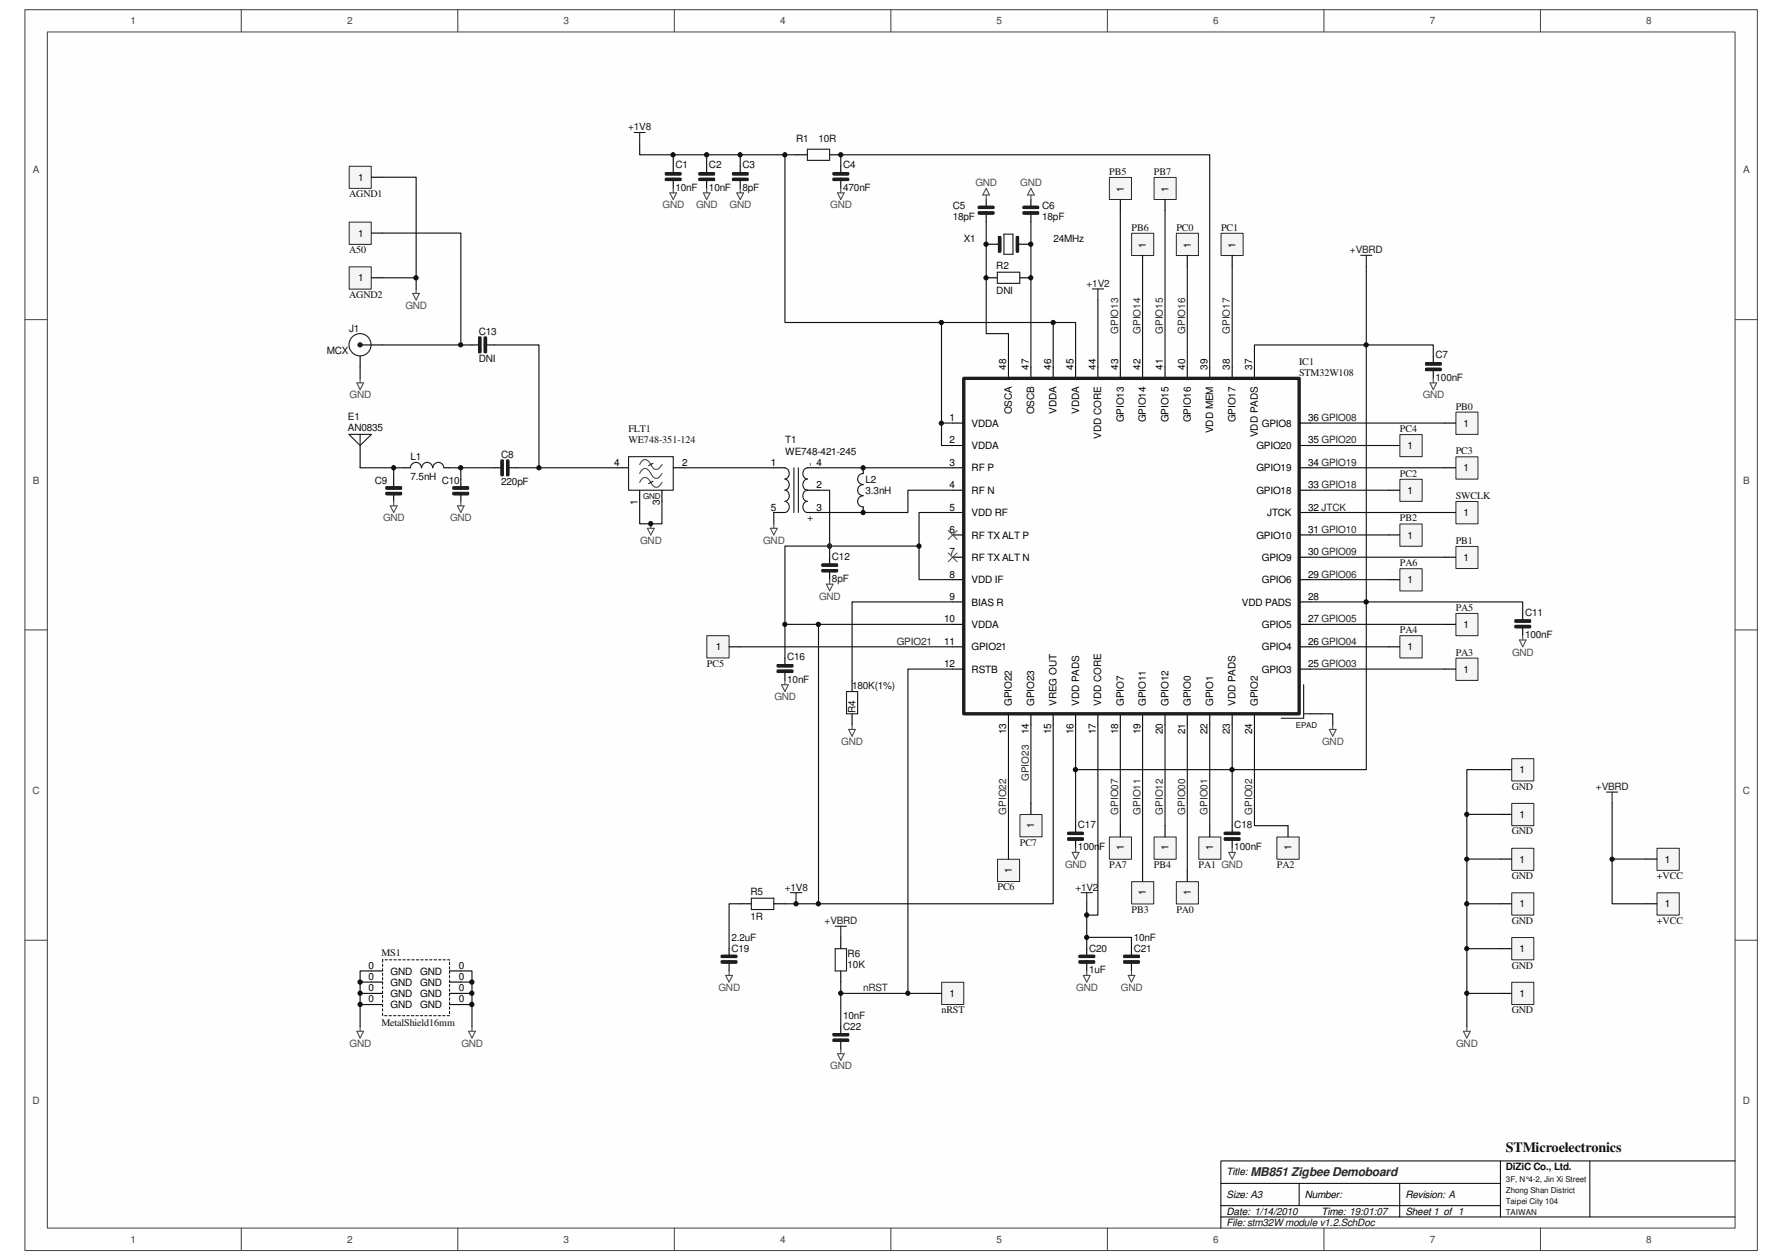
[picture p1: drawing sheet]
<svg xmlns="http://www.w3.org/2000/svg" width="420mm" height="297mm" viewBox="0 0 420 297" stroke-linecap="round" stroke-linejoin="round" font-family="sans-serif">
<path d="M5.9 2.3h408.4v292.5h-408.4z" fill="#fefefe"/>
<path d="M5.9 2.3h408.4v292.5h-408.4z" fill="none" stroke="#404040" stroke-width=".24"/>
<path d="M11.2 7.6h397.9v281.9h-397.9z" fill="#fefefe"/>
<g fill="none" stroke="#404040" stroke-width=".24">
<path d="M11.2 7.5h397.9v282h-397.9zM56.9 2.2v5.3M107.9 2.2v5.3M159 2.2v5.3M210 2.2v5.3M261.1 2.2v5.3M312.2 2.2v5.3M363.2 2.2v5.3M5.9 75.4h5.2M409.1 75.4h5.3M5.9 148.5h5.2M409.1 148.5h5.3"/>
<path d="M5.9 221.7h5.2M409.1 221.7h5.3M56.9 289.5v5.3M107.9 289.5v5.3M159 289.5v5.3M210 289.5v5.3M261.1 289.5v5.3M312.2 289.5v5.3M363.2 289.5v5.3"/>
</g>
<circle cx="195.6" cy="128.7" r=".5" fill="#0e0e0e"/>
<circle cx="195.6" cy="128.7" r=".5" fill="none" stroke="#0e0e0e" stroke-width=".24"/>
<path d="M287.9 279h65.9M306.3 279v5.2M330 279v7.9M353.8 273.7v13.2M374.9 273.7v13.2M409.1 273.7h-121.2v15.8M287.9 284.2h65.9M287.9 286.9h121.2" fill="none" stroke="#000" stroke-width=".24"/>
<g fill="none" stroke="#000" stroke-width=".26">
<path d="M158.7 39.1v1.6M166.6 39.1v1.6M174.5 39.1v1.6M187.7 36.5h2.7M195.6 36.5h2.6M198.2 39.1v1.6M158.7 42.5v1.9M166.6 42.5v1.9M174.5 42.5v1.9M198.2 42.5v1.9M232.5 47v1.6M232.5 50.5v1.8"/>
<path d="M232.5 57.6h2.7M240.4 57.6h2.7M243.1 47v1.6M243.1 50.5v1.8M224.6 99.7h2.6M237.8 86.6v2.6M243.1 86.6v2.6M248.3 86.6v2.6M253.6 86.6v2.6M258.9 86.6v2.6M264.1 86.6v2.6M269.4 86.6v2.6"/>
<path d="M274.7 86.6v2.6M279.9 86.6v2.6M285.2 86.6v2.6M290.5 86.6v2.6M295.8 86.6v2.6M306.3 99.7h2.6M337.9 83.9v1.6M337.9 87.4v1.8M203.5 110.3v1.3M203.5 119.5v1.3M224.6 105h2.6M224.6 110.3h2.6"/>
<path d="M224.6 115.6h2.6M306.3 105h2.6M306.3 110.3h2.6M306.3 115.6h2.6M224.6 120.8h2.6M224.6 126.1h2.6M224.6 131.4h2.6M224.6 136.7h2.6M306.3 120.8h2.6M306.3 126.1h2.6M306.3 131.4h2.6M306.3 136.7h2.6"/>
<path d="M185.1 155.1v1.6M185.1 158.5v1.9M224.6 141.9h2.6M224.6 147.2h2.6M224.6 152.5h2.6M224.6 157.7h2.6M306.3 141.9h2.6M306.3 147.2h2.6M306.3 152.5h2.6M306.3 157.7h2.6M359 144.6v1.5M359 148v1.8"/>
<path d="M200.9 160.4v2.6M200.9 168.3v2.6M237.8 168.3v2.6M243.1 168.3v2.6M248.3 168.3v2.6M253.6 168.3v2.6M258.9 168.3v2.6M264.1 168.3v2.6M269.4 168.3v2.6M274.7 168.3v2.6M279.9 168.3v2.6M285.2 168.3v2.6"/>
<path d="M290.5 168.3v2.6M295.8 168.3v2.6M308.9 168.3h2.7M253.6 194.6v1.6M253.6 198.1v1.8M290.5 194.6v1.6M290.5 198.1v1.8M174.5 213.1h2.7M182.4 213.1h2.7M171.9 223.6v1.6M171.9 227v1.9M198.2 221v2.6"/>
<path d="M198.2 228.9v2.6M256.2 223.6v1.6M256.2 227v1.9M266.8 223.6v1.6M266.8 227v1.9M198.2 242.1v1.6M198.2 245.5v1.9"/>
</g>
<g fill="none" stroke="#1c1c1c" stroke-width=".26">
<path d="M149.5 31.2h2.6M150.8 31.2v2.7M190.4 35.2h5.2v2.6h-5.2zM156.9 40.7h3.7v.5h-3.7zM156.9 42h3.7v.5h-3.7zM164.8 40.7h3.7v.5h-3.7zM164.8 42h3.7v.5h-3.7zM172.7 40.7h3.7v.5h-3.7zM172.7 42h3.7v.5h-3.7zM196.4 40.7h3.7v.5h-3.7zM196.4 42h3.7v.5h-3.7zM230.7 48.6h3.6v.5h-3.6z"/>
<path d="M230.7 50h3.6v.5h-3.6zM235.2 57.6h.5M235.4 55.8h.6v3.6h-.6zM235.7 56v3.2M236.7 55.2h2.1v4.7h-2.1zM239.6 55.8h.5v3.6h-.5zM239.9 56v3.2M239.9 57.6h.5M241.2 48.6h3.7v.5h-3.7zM241.2 50h3.7v.5h-3.7zM257.5 68.1h2.7M258.9 68.1v2.6"/>
<path d="M320.8 60.2h2.7M322.1 60.2v2.7M336.1 85.5h3.7v.6h-3.7zM336.1 86.8h3.7v.6h-3.7zM203.5 116.9a1.31 1.31 0 0 0-1.3 1.3 1.31 1.31 0 0 0 1.3 1.3M203.5 111.6a1.31 1.31 0 0 0-1.3 1.3 1.31 1.31 0 0 0 1.3 1.4 1.29 1.29 0 0 0-1.3 1.2 1.29 1.29 0 0 0 1.3 1.3M183.2 156.7h3.7v.5h-3.7zM183.2 158h3.7v.5h-3.7zM357.2 146.1h3.7v.6h-3.7zM357.2 147.4h3.7v.6h-3.7zM199.6 163h2.6v5.3h-2.6zM307.4 161.4v7.9h-5.3"/>
<path d="M307.4 168.3h1.5M251.7 196.2h3.7v.5h-3.7zM251.7 197.5h3.7v.6h-3.7zM288.7 196.2h3.6v.5h-3.6zM288.7 197.5h3.6v.6h-3.6zM177.2 211.8h5.2v2.6h-5.2zM186.4 210.4h2.6M187.7 210.4v2.7M196.9 218.4h2.7M198.2 218.4v2.6M254.9 210.4h2.6M256.2 210.4v2.7"/>
<path d="M170 225.2h3.7v.5h-3.7zM170 226.5h3.7v.5h-3.7zM196.9 223.6h2.7v5.3h-2.7zM254.4 225.2h3.7v.5h-3.7zM254.4 226.5h3.7v.5h-3.7zM265 225.2h3.6v.5h-3.6zM265 226.5h3.6v.5h-3.6zM196.4 243.7h3.7v.5h-3.7zM196.4 245h3.7v.5h-3.7z"/>
</g>
<g fill="none" stroke="#1c1c1c" stroke-width=".79">
<path d="M157.1 41h3.2M157.1 42.3h3.2M165 41h3.2M165 42.3h3.2M173 41h3.1M173 42.3h3.1M196.7 41h3.1M196.7 42.3h3.1M230.9 48.9h3.2M230.9 50.2h3.2M235.7 56v3.2M239.9 56v3.2"/>
<path d="M241.5 48.9h3.1M241.5 50.2h3.1M227.2 89.2h79.1v79.1h-79.1zM336.4 85.8h3.1M336.4 87.1h3.1M183.5 156.9h3.2M183.5 158.2h3.2M357.5 146.4h3.1M357.5 147.7h3.1M252 196.5h3.2M252 197.8h3.2M288.9 196.5h3.2"/>
<path d="M288.9 197.8h3.2M170.3 225.5h3.2M170.3 226.8h3.2M254.7 225.5h3.1M254.7 226.8h3.1M265.2 225.5h3.2M265.2 226.8h3.2M196.7 243.9h3.1M196.7 245.2h3.1"/>
</g>
<g fill="none" stroke="#4c4c4c" stroke-width=".26">
<path d="M157.9 45.5h1.6l-.8 1.5zM158.7 44.4v1.1M165.9 45.5h1.5l-.8 1.5zM166.6 44.4v1.1M173.7 45.5h1.6l-.8 1.5zM174.5 44.4v1.1M197.5 45.5h1.5l-.8 1.5zM198.2 44.4v1.1M232.5 44.4l.8 1.6h-1.6zM232.5 46v1M243.1 44.4l.8 1.6h-1.6zM243.1 46v1"/>
<path d="M337.2 90.3h1.5l-.8 1.6zM337.9 89.2v1.1M358.3 150.9h1.5l-.8 1.6zM359 149.8v1.1M184.3 161.4h1.6l-.8 1.6zM185.1 160.4v1M200.1 172h1.6l-.8 1.6zM200.9 170.9v1.1M313.4 172h1.6l-.8 1.6zM314.2 170.9v1.1M253.6 199.9v1.1M290.5 199.9v1.1"/>
<path d="M252.8 201h1.6l-.8 1.5zM289.7 201h1.6l-.8 1.5zM171.1 230h1.6l-.8 1.5zM171.9 228.9v1.1M255.4 230h1.6l-.8 1.5zM256.2 228.9v1.1M266 230h1.6l-.8 1.5zM266.8 228.9v1.1M197.5 248.4h1.5l-.8 1.6zM198.2 247.4v1"/>
</g>
<g fill="none" stroke="#0e0e0e" stroke-width=".26">
<path d="M150.8 33.9v2.6h34.3M158.7 36.5v2.6M166.6 36.5v2.6M174.5 36.5v2.6M187.7 36.5h-2.6v39.5h63.2M198.2 39.1v-2.6h87v50.1M232.5 52.3v26.4h5.3v7.9M243.1 52.3v34.3M222 76v23.7M258.9 70.7v15.9M322.1 62.9v18.4h15.8v2.6M224.6 99.7h-2.6v5.3h2.6"/>
<path d="M248.3 86.6v-10.6h5.3v10.6M295.8 86.6v-5.3h26.3v60.6h-13.2M193 110.3h31.6M308.9 105h18.5M308.9 115.6h18.5M216.7 128.7h-31.6v18.5h39.5M224.6 120.8h-7.9v15.9h7.9M308.9 126.1h18.5M308.9 136.7h18.5M185.1 147.2v7.9M193 147.2v65.9M224.6 141.9h-23.7v18.5"/>
<path d="M308.9 152.5h18.5M248.3 170.9v42.2h-63.2M253.6 170.9v10.5h36.9v-10.5M258.9 170.9v44.8h-2.7M264.1 170.9v23.7M274.7 170.9v23.7M285.2 170.9v23.7M311.6 168.3h2.6v2.6M253.6 181.4v13.2M174.5 213.1h-2.6v10.5M256.2 213.1v7.9h10.6v2.6M198.2 231.5v10.6"/>
<path d="M256.2 221v2.6"/>
</g>
<path d="M223.6 125.1l2.1 2.1M223.6 130.3l2.1 2.1M225.7 125.1l-2.1 2.1M225.7 130.3l-2.1 2.1" fill="none" stroke="#4c4c4c" stroke-width=".24"/>
<path d="M330.1 134.1h5.2v5.2h-5.2z" fill="#f5f5f5"/>
<path d="M330.1 134.1h5.2v5.2h-5.2z" fill="none" stroke="#262626" stroke-width=".24"/>
<path d="M327.4 136.7h2.6" fill="none" stroke="#000" stroke-width=".26"/>
<path d="M330.1 123.6h5.2v5.2h-5.2z" fill="#f5f5f5"/>
<path d="M330.1 123.5h5.2v5.3h-5.2z" fill="none" stroke="#262626" stroke-width=".24"/>
<path d="M327.4 126.1h2.6" fill="none" stroke="#000" stroke-width=".26"/>
<path d="M330.1 113h5.2v5.2h-5.2z" fill="#f5f5f5"/>
<path d="M330.1 113h5.2v5.2h-5.2z" fill="none" stroke="#262626" stroke-width=".24"/>
<path d="M327.4 115.6h2.6" fill="none" stroke="#000" stroke-width=".26"/>
<path d="M330.1 102.5h5.2v5.2h-5.2z" fill="#f5f5f5"/>
<path d="M330.1 102.4h5.2v5.3h-5.2z" fill="none" stroke="#262626" stroke-width=".24"/>
<path d="M327.4 105h2.6" fill="none" stroke="#000" stroke-width=".26"/>
<path d="M330.1 149.9h5.2v5.2h-5.2z" fill="#f5f5f5"/>
<path d="M330.1 149.9h5.2v5.2h-5.2z" fill="none" stroke="#262626" stroke-width=".24"/>
<path d="M327.4 152.5h2.6" fill="none" stroke="#000" stroke-width=".26"/>
<path d="M343.3 97.2h5.2v5.2h-5.2z" fill="#f5f5f5"/>
<path d="M343.3 97.2h5.2v5.2h-5.2z" fill="none" stroke="#262626" stroke-width=".24"/>
<path d="M340.6 99.7h2.6" fill="none" stroke="#000" stroke-width=".26"/>
<path d="M343.3 107.7h5.2v5.2h-5.2z" fill="#f5f5f5"/>
<path d="M343.3 107.7h5.2v5.2h-5.2z" fill="none" stroke="#262626" stroke-width=".24"/>
<path d="M340.6 110.3h2.6" fill="none" stroke="#000" stroke-width=".26"/>
<path d="M343.3 118.3h5.2v5.2h-5.2z" fill="#f5f5f5"/>
<path d="M343.3 118.2h5.2v5.3h-5.2z" fill="none" stroke="#262626" stroke-width=".24"/>
<path d="M340.6 120.8h2.6" fill="none" stroke="#000" stroke-width=".26"/>
<path d="M343.3 128.9h5.2v5.1h-5.2z" fill="#f5f5f5"/>
<path d="M343.3 128.8h5.2v5.2h-5.2z" fill="none" stroke="#262626" stroke-width=".24"/>
<path d="M340.6 131.4h2.6" fill="none" stroke="#000" stroke-width=".26"/>
<path d="M343.3 144.7h5.2v5.2h-5.2z" fill="#f5f5f5"/>
<path d="M343.3 144.6h5.2v5.3h-5.2z" fill="none" stroke="#262626" stroke-width=".24"/>
<path d="M340.6 147.2h2.6" fill="none" stroke="#000" stroke-width=".26"/>
<path d="M359 144.6v-2.7h-36.9v39.5h-31.6v13.2" fill="none" stroke="#0e0e0e" stroke-width=".26"/>
<path d="M343.3 155.2h5.2v5.2h-5.2z" fill="#f5f5f5"/>
<path d="M343.3 155.2h5.2v5.2h-5.2z" fill="none" stroke="#262626" stroke-width=".24"/>
<path d="M340.6 157.7h2.6" fill="none" stroke="#000" stroke-width=".26"/>
<path d="M308.9 99.7h31.7M308.9 110.3h31.7M308.9 120.8h31.7M308.9 131.4h31.7M308.9 147.2h31.7M308.9 157.7h31.7" fill="none" stroke="#0e0e0e" stroke-width=".26"/>
<path d="M266.9 55h5.1v5.2h-5.1z" fill="#f5f5f5"/>
<path d="M266.8 55h5.2v5.2h-5.2z" fill="none" stroke="#262626" stroke-width=".24"/>
<path d="M269.4 60.2v2.7" fill="none" stroke="#000" stroke-width=".26"/>
<path d="M277.4 55h5.2v5.2h-5.2z" fill="#f5f5f5"/>
<path d="M277.4 55h5.2v5.2h-5.2z" fill="none" stroke="#262626" stroke-width=".24"/>
<path d="M279.9 60.2v2.7" fill="none" stroke="#000" stroke-width=".26"/>
<path d="M287.9 55h5.2v5.2h-5.2z" fill="#f5f5f5"/>
<path d="M287.9 55h5.2v5.2h-5.2z" fill="none" stroke="#262626" stroke-width=".24"/>
<path d="M290.5 60.2v2.7" fill="none" stroke="#000" stroke-width=".26"/>
<path d="M272.1 41.9h5.2v5.1h-5.2z" fill="#f5f5f5"/>
<path d="M272.1 41.8h5.2v5.2h-5.2z" fill="none" stroke="#262626" stroke-width=".24"/>
<path d="M274.7 47v2.7" fill="none" stroke="#000" stroke-width=".26"/>
<path d="M274.7 49.7v36.9M269.4 62.9v23.7M279.9 62.9v23.7M290.5 62.9v23.7" fill="none" stroke="#0e0e0e" stroke-width=".26"/>
<path d="M261.6 197.4h5.2v5.2h-5.2z" fill="#f5f5f5"/>
<path d="M261.6 197.3h5.2v5.3h-5.2z" fill="none" stroke="#262626" stroke-width=".24"/>
<path d="M264.1 194.6v2.7" fill="none" stroke="#000" stroke-width=".26"/>
<path d="M272.1 197.4h5.2v5.2h-5.2z" fill="#f5f5f5"/>
<path d="M272.1 197.3h5.2v5.3h-5.2z" fill="none" stroke="#262626" stroke-width=".24"/>
<path d="M274.7 194.6v2.7" fill="none" stroke="#000" stroke-width=".26"/>
<path d="M282.7 197.4h5.2v5.2h-5.2z" fill="#f5f5f5"/>
<path d="M282.6 197.3h5.3v5.3h-5.3z" fill="none" stroke="#262626" stroke-width=".24"/>
<path d="M285.2 194.6v2.7" fill="none" stroke="#000" stroke-width=".26"/>
<path d="M301.1 197.4h5.2v5.2h-5.2z" fill="#f5f5f5"/>
<path d="M301.1 197.3h5.2v5.3h-5.2z" fill="none" stroke="#262626" stroke-width=".24"/>
<path d="M303.7 194.6v2.7" fill="none" stroke="#000" stroke-width=".26"/>
<path d="M295.8 170.9v23.7h7.9" fill="none" stroke="#0e0e0e" stroke-width=".26"/>
<path d="M266.9 207.9h5.1v5.2h-5.1z" fill="#f5f5f5"/>
<path d="M266.8 207.9h5.2v5.2h-5.2z" fill="none" stroke="#262626" stroke-width=".24"/>
<path d="M269.4 205.2v2.6" fill="none" stroke="#000" stroke-width=".26"/>
<path d="M277.4 207.9h5.2v5.2h-5.2z" fill="#f5f5f5"/>
<path d="M277.4 207.9h5.2v5.2h-5.2z" fill="none" stroke="#262626" stroke-width=".24"/>
<path d="M279.9 205.2v2.6" fill="none" stroke="#000" stroke-width=".26"/>
<path d="M269.4 170.9v34.3M279.9 170.9v34.3" fill="none" stroke="#0e0e0e" stroke-width=".26"/>
<path d="M356.5 189.4h5.1v5.2h-5.1z" fill="#f5f5f5"/>
<path d="M356.4 189.4h5.2v5.2h-5.2z" fill="none" stroke="#262626" stroke-width=".24"/>
<path d="M353.8 192h2.6" fill="none" stroke="#000" stroke-width=".26"/>
<path d="M356.5 178.9h5.1v5.2h-5.1z" fill="#f5f5f5"/>
<path d="M356.4 178.9h5.2v5.2h-5.2z" fill="none" stroke="#262626" stroke-width=".24"/>
<path d="M353.8 181.4h2.6" fill="none" stroke="#000" stroke-width=".26"/>
<path d="M356.5 210.5h5.1v5.2h-5.1z" fill="#f5f5f5"/>
<path d="M356.4 210.5h5.2v5.2h-5.2z" fill="none" stroke="#262626" stroke-width=".24"/>
<path d="M353.8 213.1h2.6" fill="none" stroke="#000" stroke-width=".26"/>
<path d="M356.5 200h5.1v5.2h-5.1z" fill="#f5f5f5"/>
<path d="M356.4 200h5.2v5.2h-5.2z" fill="none" stroke="#262626" stroke-width=".24"/>
<path d="M353.8 202.5h2.6" fill="none" stroke="#000" stroke-width=".26"/>
<path d="M390.7 200h5.2v5.2h-5.2z" fill="#f5f5f5"/>
<path d="M390.7 200h5.2v5.2h-5.2z" fill="none" stroke="#262626" stroke-width=".24"/>
<path d="M388 202.5h2.6" fill="none" stroke="#000" stroke-width=".26"/>
<path d="M345.9 192h7.9M345.9 202.5h7.9M345.9 213.1h7.9" fill="none" stroke="#0e0e0e" stroke-width=".26"/>
<path d="M345 243.1h1.7l-.8 1.6zM345.9 242.1v1" fill="none" stroke="#4c4c4c" stroke-width=".26"/>
<path d="M378.8 186.7h2.6M380.1 186.7v2.7" fill="none" stroke="#1c1c1c" stroke-width=".26"/>
<path d="M222.1 231.6h5.1v5.2h-5.1z" fill="#f5f5f5"/>
<path d="M222 231.6h5.2v5.2h-5.2z" fill="none" stroke="#262626" stroke-width=".24"/>
<g fill="none" stroke="#000" stroke-width=".26">
<path d="M84.9 83.9v2.7M84.9 81.3h5.3M84.9 105v5.3M92.8 112.9v1.9M92.8 116.6v1.6M95.5 110.3h1.3M104.7 110.3h1.3M116.5 110.3h1.6M120 110.3h1.8M182.4 110.3h2.7M190.4 110.3h2.6M190.4 115.6h2.6"/>
<path d="M182.4 120.8h2.7M190.4 120.8h2.6M195.6 131.4v1.6M195.6 134.8v1.9M219.4 234.2h2.6"/>
</g>
<path d="M193 115.6h2.6v15.8M182.4 120.8v2.7M224.6 157.7h-10.5v76.5M198.2 234.2h21.2" fill="none" stroke="#0e0e0e" stroke-width=".26"/>
<g fill="none" stroke="#1c1c1c" stroke-width=".26">
<path d="M82.3 102.4h5.3l-2.7 2.6zM84.9 102.4v2.6M91 116.1h3.7v.5h-3.7zM91 114.8h3.7v.5h-3.7zM96.8 110.3a1.29 1.29 0 0 1 1.3-1.3 1.29 1.29 0 0 1 1.2 1.3M99.4 110.3a1.29 1.29 0 0 1 1.3-1.3 1.29 1.29 0 0 1 1.3 1.3 1.31 1.31 0 0 1 1.3-1.3 1.31 1.31 0 0 1 1.3 1.3M118.1 108.5h.5v3.6h-.5zM119.5 108.5h.5v3.6h-.5zM185.1 110.3a1.33 1.33 0 0 1 1 1.3 1.33 1.33 0 0 1-1 1.3M185.1 112.9a1.33 1.33 0 0 1 1 1.3 1.33 1.33 0 0 1-1 1.3M185.1 115.6a1.36 1.36 0 0 1 1 1.3 1.36 1.36 0 0 1-1 1.3 1.36 1.36 0 0 1 1 1.3 1.36 1.36 0 0 1-1 1.3M187.2 110.3v10.5"/>
<path d="M188.2 110.3v10.5M190.4 110.3a1.32 1.32 0 0 0-1.1 1.3 1.32 1.32 0 0 0 1.1 1.3M190.4 112.9a1.32 1.32 0 0 0-1.1 1.3 1.32 1.32 0 0 0 1.1 1.3M190.4 115.6a1.34 1.34 0 0 0-1.1 1.3 1.34 1.34 0 0 0 1.1 1.3 1.34 1.34 0 0 0-1.1 1.3 1.34 1.34 0 0 0 1.1 1.3M193.8 133h3.7v.5h-3.7zM193.8 134.3h3.7v.5h-3.7z"/>
</g>
<path d="M91.3 116.4h3.1M91.3 115h3.1M118.4 108.7v3.2M119.7 108.7v3.2M194 133.2h3.2M194 134.5h3.2" fill="none" stroke="#1c1c1c" stroke-width=".79"/>
<path d="M84.1 90.3h1.6l-.8 1.6zM84.9 89.2v1.1M92 119.3h1.6l-.8 1.5zM92.8 118.2v1.1M181.6 124.5h1.6l-.8 1.6zM182.4 123.5v1M194.8 137.7h1.6l-.8 1.6zM195.6 136.7v1" fill="none" stroke="#4c4c4c" stroke-width=".26"/>
<circle cx="84.9" cy="81.3" r=".5" fill="#1c1c1c"/>
<g fill="none" stroke="#1c1c1c" stroke-width=".26">
<circle cx="84.9" cy="81.3" r="2.61"/>
<circle cx="84.9" cy="81.3" r=".5"/>
</g>
<path d="M84.9 86.6v2.6" fill="none" stroke="#0e0e0e" stroke-width=".26"/>
<circle cx="195.6" cy="128.7" r=".5" fill="#262626"/>
<circle cx="195.6" cy="128.7" r=".5" fill="none" stroke="#262626" stroke-width=".24"/>
<path d="M111.3 81.3h1.5M114.7 81.3h1.8M108.7 112.9v1.9M108.7 116.6v1.6" fill="none" stroke="#000" stroke-width=".26"/>
<path d="M112.8 79.5h.6v3.6h-.6zM114.2 79.5h.5v3.6h-.5zM106.8 116.1h3.7v.5h-3.7zM106.8 114.8h3.7v.5h-3.7z" fill="none" stroke="#1c1c1c" stroke-width=".26"/>
<path d="M113.1 79.7v3.2M114.5 79.7v3.2M107 116.4h3.2M107 115h3.2" fill="none" stroke="#1c1c1c" stroke-width=".79"/>
<path d="M107.9 119.3h1.5l-.7 1.5zM108.7 118.2v1.1" fill="none" stroke="#4c4c4c" stroke-width=".26"/>
<path d="M84.9 110.3h7.9v2.6M92.8 110.3h2.7M106 110.3h2.7v2.6M224.6 115.6h-10.5v5.2h-21.1M237.8 170.9v29" fill="none" stroke="#0e0e0e" stroke-width=".26"/>
<path d="M82.4 52.4h5.1v5.2h-5.1z" fill="#f5f5f5"/>
<path d="M82.3 52.4h5.2v5.2h-5.2z" fill="none" stroke="#262626" stroke-width=".24"/>
<path d="M87.6 54.9h2.6" fill="none" stroke="#000" stroke-width=".26"/>
<path d="M264.1 49.7v36.9M174.5 152.5h50.1M380.1 189.4v13.1h7.9" fill="none" stroke="#0e0e0e" stroke-width=".26"/>
<path d="M82.4 39.2h5.1v5.2h-5.1z" fill="#f5f5f5"/>
<path d="M82.3 39.2h5.2v5.2h-5.2z" fill="none" stroke="#262626" stroke-width=".24"/>
<path d="M87.6 41.8h2.6" fill="none" stroke="#000" stroke-width=".26"/>
<path d="M82.4 62.9h5.1v5.3h-5.1z" fill="#f5f5f5"/>
<path d="M82.3 62.9h5.2v5.3h-5.2z" fill="none" stroke="#262626" stroke-width=".24"/>
<path d="M87.6 65.5h2.6M232.5 65.5h2.7M240.4 65.5h2.7" fill="none" stroke="#000" stroke-width=".26"/>
<path d="M97.3 69.2h1.6l-.8 1.5zM98.1 68.1v1.1" fill="none" stroke="#4c4c4c" stroke-width=".26"/>
<path d="M90.2 41.8h7.9v23.7M90.2 65.5h7.9v2.6" fill="none" stroke="#0e0e0e" stroke-width=".26"/>
<path d="M235.2 64.2h5.2v2.6h-5.2z" fill="none" stroke="#1c1c1c" stroke-width=".26"/>
<path d="M166.7 149.9h5.2v5.2h-5.2z" fill="#f5f5f5"/>
<path d="M166.7 149.9h5.2v5.2h-5.2z" fill="none" stroke="#262626" stroke-width=".24"/>
<path d="M171.9 152.5h2.6" fill="none" stroke="#000" stroke-width=".26"/>
<path d="M243.1 170.9v18.5" fill="none" stroke="#0e0e0e" stroke-width=".26"/>
<path d="M235.2 202.6h5.2v5.2h-5.2z" fill="#f5f5f5"/>
<path d="M235.2 202.6h5.2v5.2h-5.2z" fill="none" stroke="#262626" stroke-width=".24"/>
<path d="M237.8 199.9v2.6" fill="none" stroke="#000" stroke-width=".26"/>
<path d="M240.5 192.1h5.2v5.2h-5.2z" fill="#f5f5f5"/>
<path d="M240.5 192h5.2v5.3h-5.2z" fill="none" stroke="#262626" stroke-width=".24"/>
<path d="M243.1 189.4v2.6" fill="none" stroke="#000" stroke-width=".26"/>
<path d="M390.7 210.5h5.2v5.2h-5.2z" fill="#f5f5f5"/>
<path d="M390.7 210.5h5.2v5.2h-5.2z" fill="none" stroke="#262626" stroke-width=".24"/>
<path d="M388 213.1h2.6" fill="none" stroke="#000" stroke-width=".26"/>
<path d="M380.1 202.5v10.6h7.9" fill="none" stroke="#0e0e0e" stroke-width=".26"/>
<path d="M356.5 231.6h5.1v5.2h-5.1z" fill="#f5f5f5"/>
<path d="M356.4 231.6h5.2v5.2h-5.2z" fill="none" stroke="#262626" stroke-width=".24"/>
<path d="M353.8 234.2h2.6" fill="none" stroke="#000" stroke-width=".26"/>
<path d="M356.5 221.1h5.1v5.2h-5.1z" fill="#f5f5f5"/>
<path d="M356.4 221h5.2v5.3h-5.2z" fill="none" stroke="#262626" stroke-width=".24"/>
<path d="M353.8 223.6h2.6" fill="none" stroke="#000" stroke-width=".26"/>
<path d="M90.2 54.9h18.5v26.4h-18.5M353.8 181.4h-7.9v42.2h7.9M345.9 234.2h7.9M345.9 223.6v18.5" fill="none" stroke="#0e0e0e" stroke-width=".26"/>
<path d="M261.6 41.9h5.2v5.1h-5.2z" fill="#f5f5f5"/>
<path d="M261.6 41.8h5.2v5.2h-5.2z" fill="none" stroke="#262626" stroke-width=".24"/>
<g fill="none" stroke="#000" stroke-width=".26">
<path d="M264.1 47v2.7M145.5 110.3h2.7M150.8 115.6v2.6M156.1 115.6v2.6M158.7 110.3h2.7M87.6 236.8h2.6M87.6 228.9h2.6M87.6 234.2h2.6M87.6 231.5h2.6M106 236.8h2.7M106 228.9h2.7M106 234.2h2.7"/>
<path d="M106 231.5h2.7"/>
</g>
<g fill="none" stroke="#0e0e0e" stroke-width=".26">
<path d="M108.7 81.3h2.6M116.5 81.3h10.6v29h18.4M108.7 110.3h7.8M121.8 110.3h5.3M150.8 118.2v5.3h5.3v-5.3M161.4 110.3h21M84.9 231.5h2.7M84.9 234.2h2.7M84.9 236.8h2.7M87.6 228.9h-2.7v13.2M108.7 228.9h2.6v13.2M108.7 231.5h2.6"/>
<path d="M108.7 234.2h2.6M108.7 236.8h2.6"/>
</g>
<path d="M148.2 107.7h10.5v7.9h-10.5zM154 113.5l-1.1 .5M154 109.2l-1.1 .6" fill="none" stroke="#1c1c1c" stroke-width=".26"/>
<path d="M150.8 111.6l.1-.2a1.27 1.27 0 0 1 1.4-.9 1.27 1.27 0 0 1 1.1 1.1l.2 .2a1.28 1.28 0 0 0 1.2 .9 1.28 1.28 0 0 0 1.2-1l.1-.1M150.8 109.5l.2-.4a1.26 1.26 0 0 1 1.4-.7 1.26 1.26 0 0 1 1 1.1l.2 .2a1.24 1.24 0 0 0 1.2 .9 1.24 1.24 0 0 0 1.2-1l.1-.1M150.8 113.7l.1-.2a1.27 1.27 0 0 1 1.4-.9 1.27 1.27 0 0 1 1.1 1.1l.3 .4a1.25 1.25 0 0 0 1.3 .7 1.25 1.25 0 0 0 1-1l.1-.1M152.6 124.5h1.7l-.9 1.6zM153.4 123.5v1M84.1 243.1h1.6l-.8 1.6zM84.9 242.1v1M110.5 243.1h1.6l-.8 1.6zM111.3 242.1v1" fill="none" stroke="#4c4c4c" stroke-width=".26"/>
<path d="M90.2 226.3h15.8v13.1h-15.8z" fill="none" stroke="#1c1c1c" stroke-width=".26" stroke-dasharray=".5 .5"/>
<circle cx="84.9" cy="236.8" r=".52" fill="#0e0e0e"/>
<circle cx="84.9" cy="236.8" r=".52" fill="none" stroke="#0e0e0e" stroke-width=".24"/>
<circle cx="84.9" cy="234.2" r=".51" fill="#0e0e0e"/>
<circle cx="84.9" cy="234.2" r=".51" fill="none" stroke="#0e0e0e" stroke-width=".24"/>
<circle cx="84.9" cy="231.5" r=".51" fill="#0e0e0e"/>
<circle cx="84.9" cy="231.5" r=".51" fill="none" stroke="#0e0e0e" stroke-width=".24"/>
<circle cx="92.8" cy="110.3" r=".5" fill="#0e0e0e"/>
<circle cx="92.8" cy="110.3" r=".5" fill="none" stroke="#0e0e0e" stroke-width=".24"/>
<circle cx="98.1" cy="65.5" r=".51" fill="#0e0e0e"/>
<circle cx="98.1" cy="65.5" r=".51" fill="none" stroke="#0e0e0e" stroke-width=".24"/>
<circle cx="108.6" cy="110.3" r=".51" fill="#0e0e0e"/>
<circle cx="108.6" cy="110.3" r=".51" fill="none" stroke="#0e0e0e" stroke-width=".24"/>
<circle cx="108.6" cy="81.3" r=".5" fill="#0e0e0e"/>
<circle cx="108.6" cy="81.3" r=".5" fill="none" stroke="#0e0e0e" stroke-width=".24"/>
<circle cx="111.2" cy="236.8" r=".51" fill="#0e0e0e"/>
<circle cx="111.2" cy="236.8" r=".51" fill="none" stroke="#0e0e0e" stroke-width=".24"/>
<circle cx="111.2" cy="234.2" r=".5" fill="#0e0e0e"/>
<circle cx="111.2" cy="234.2" r=".5" fill="none" stroke="#0e0e0e" stroke-width=".24"/>
<circle cx="111.2" cy="231.5" r=".51" fill="#0e0e0e"/>
<circle cx="111.2" cy="231.5" r=".51" fill="none" stroke="#0e0e0e" stroke-width=".24"/>
<circle cx="127.1" cy="110.3" r=".51" fill="#0e0e0e"/>
<circle cx="127.1" cy="110.3" r=".51" fill="none" stroke="#0e0e0e" stroke-width=".24"/>
<circle cx="153.4" cy="123.5" r=".51" fill="#0e0e0e"/>
<circle cx="153.4" cy="123.5" r=".51" fill="none" stroke="#0e0e0e" stroke-width=".24"/>
<circle cx="158.7" cy="36.5" r=".51" fill="#0e0e0e"/>
<circle cx="158.7" cy="36.5" r=".51" fill="none" stroke="#0e0e0e" stroke-width=".24"/>
<circle cx="166.6" cy="36.5" r=".51" fill="#0e0e0e"/>
<circle cx="166.6" cy="36.5" r=".51" fill="none" stroke="#0e0e0e" stroke-width=".24"/>
<circle cx="174.5" cy="36.5" r=".5" fill="#0e0e0e"/>
<circle cx="174.5" cy="36.5" r=".5" fill="none" stroke="#0e0e0e" stroke-width=".24"/>
<circle cx="185" cy="147.2" r=".5" fill="#0e0e0e"/>
<circle cx="185" cy="147.2" r=".5" fill="none" stroke="#0e0e0e" stroke-width=".24"/>
<circle cx="185" cy="36.5" r=".5" fill="#0e0e0e"/>
<circle cx="185" cy="36.5" r=".5" fill="none" stroke="#0e0e0e" stroke-width=".24"/>
<circle cx="187.7" cy="213.1" r=".51" fill="#0e0e0e"/>
<circle cx="187.7" cy="213.1" r=".51" fill="none" stroke="#0e0e0e" stroke-width=".24"/>
<circle cx="192.9" cy="213.1" r=".51" fill="#0e0e0e"/>
<circle cx="192.9" cy="213.1" r=".51" fill="none" stroke="#0e0e0e" stroke-width=".24"/>
<circle cx="192.9" cy="147.2" r=".5" fill="#0e0e0e"/>
<circle cx="192.9" cy="147.2" r=".5" fill="none" stroke="#0e0e0e" stroke-width=".24"/>
<circle cx="198.2" cy="234.2" r=".51" fill="#0e0e0e"/>
<circle cx="198.2" cy="234.2" r=".51" fill="none" stroke="#0e0e0e" stroke-width=".24"/>
<circle cx="198.2" cy="36.5" r=".51" fill="#0e0e0e"/>
<circle cx="198.2" cy="36.5" r=".51" fill="none" stroke="#0e0e0e" stroke-width=".24"/>
<circle cx="203.5" cy="120.8" r=".5" fill="#0e0e0e"/>
<circle cx="203.5" cy="120.8" r=".5" fill="none" stroke="#0e0e0e" stroke-width=".24"/>
<circle cx="203.5" cy="110.3" r=".5" fill="#0e0e0e"/>
<circle cx="203.5" cy="110.3" r=".5" fill="none" stroke="#0e0e0e" stroke-width=".24"/>
<circle cx="214" cy="234.2" r=".5" fill="#0e0e0e"/>
<circle cx="214" cy="234.2" r=".5" fill="none" stroke="#0e0e0e" stroke-width=".24"/>
<circle cx="216.7" cy="128.7" r=".5" fill="#0e0e0e"/>
<circle cx="216.7" cy="128.7" r=".5" fill="none" stroke="#0e0e0e" stroke-width=".24"/>
<circle cx="222" cy="99.8" r=".49" fill="#0e0e0e"/>
<circle cx="222" cy="99.8" r=".49" fill="none" stroke="#0e0e0e" stroke-width=".24"/>
<circle cx="221.9" cy="76" r=".5" fill="#0e0e0e"/>
<circle cx="221.9" cy="76" r=".5" fill="none" stroke="#0e0e0e" stroke-width=".24"/>
<circle cx="232.5" cy="65.5" r=".5" fill="#0e0e0e"/>
<circle cx="232.5" cy="65.5" r=".5" fill="none" stroke="#0e0e0e" stroke-width=".24"/>
<circle cx="232.5" cy="57.6" r=".51" fill="#0e0e0e"/>
<circle cx="232.5" cy="57.6" r=".51" fill="none" stroke="#0e0e0e" stroke-width=".24"/>
<circle cx="243" cy="65.5" r=".5" fill="#0e0e0e"/>
<circle cx="243" cy="65.5" r=".5" fill="none" stroke="#0e0e0e" stroke-width=".24"/>
<circle cx="243" cy="57.6" r=".51" fill="#0e0e0e"/>
<circle cx="243" cy="57.6" r=".51" fill="none" stroke="#0e0e0e" stroke-width=".24"/>
<circle cx="248.3" cy="76" r=".51" fill="#0e0e0e"/>
<circle cx="248.3" cy="76" r=".51" fill="none" stroke="#0e0e0e" stroke-width=".24"/>
<circle cx="253.6" cy="181.4" r=".51" fill="#0e0e0e"/>
<circle cx="253.6" cy="181.4" r=".51" fill="none" stroke="#0e0e0e" stroke-width=".24"/>
<circle cx="256.2" cy="221" r=".5" fill="#0e0e0e"/>
<circle cx="256.2" cy="221" r=".5" fill="none" stroke="#0e0e0e" stroke-width=".24"/>
<circle cx="256.2" cy="215.7" r=".51" fill="#0e0e0e"/>
<circle cx="256.2" cy="215.7" r=".51" fill="none" stroke="#0e0e0e" stroke-width=".24"/>
<circle cx="290.5" cy="181.4" r=".51" fill="#0e0e0e"/>
<circle cx="290.5" cy="181.4" r=".51" fill="none" stroke="#0e0e0e" stroke-width=".24"/>
<circle cx="322.1" cy="141.9" r=".51" fill="#0e0e0e"/>
<circle cx="322.1" cy="141.9" r=".51" fill="none" stroke="#0e0e0e" stroke-width=".24"/>
<circle cx="322.1" cy="81.3" r=".5" fill="#0e0e0e"/>
<circle cx="322.1" cy="81.3" r=".5" fill="none" stroke="#0e0e0e" stroke-width=".24"/>
<circle cx="345.8" cy="234.2" r=".5" fill="#0e0e0e"/>
<circle cx="345.8" cy="234.2" r=".5" fill="none" stroke="#0e0e0e" stroke-width=".24"/>
<circle cx="345.8" cy="223.6" r=".49" fill="#0e0e0e"/>
<circle cx="345.8" cy="223.6" r=".49" fill="none" stroke="#0e0e0e" stroke-width=".24"/>
<circle cx="345.8" cy="213.1" r=".5" fill="#0e0e0e"/>
<circle cx="345.8" cy="213.1" r=".5" fill="none" stroke="#0e0e0e" stroke-width=".24"/>
<circle cx="345.8" cy="202.5" r=".49" fill="#0e0e0e"/>
<circle cx="345.8" cy="202.5" r=".49" fill="none" stroke="#0e0e0e" stroke-width=".24"/>
<circle cx="345.8" cy="192" r=".5" fill="#0e0e0e"/>
<circle cx="345.8" cy="192" r=".5" fill="none" stroke="#0e0e0e" stroke-width=".24"/>
<circle cx="380.1" cy="202.5" r=".5" fill="#0e0e0e"/>
<circle cx="380.1" cy="202.5" r=".5" fill="none" stroke="#0e0e0e" stroke-width=".24"/>
<text font-size="3.3" fill="#0e0e0e" x="355" y="271.5">STMicroelectronics</text>
<text font-size="2.8" fill="#262626" x="294.8" y="277.2">MB851 Zigbee Demoboard</text>
<g font-size="2.4" fill="#404040">
<text x="30.8" y="5.7">1</text>
<text x="81.8" y="5.7">2</text>
<text x="132.9" y="5.7">3</text>
<text x="183.9" y="5.7">4</text>
<text x="235" y="5.7">5</text>
<text x="286" y="5.7">6</text>
<text x="337.1" y="5.7">7</text>
<text x="388.1" y="5.7">8</text>
<text x="7.7" y="40.9">A</text>
<text x="411" y="40.9">A</text>
<text x="7.7" y="114">B</text>
<text x="411" y="114">B</text>
<text x="7.7" y="187.2">C</text>
<text x="411" y="187.2">C</text>
<text x="7.7" y="260.3">D</text>
<text x="411" y="260.3">D</text>
<text x="30.8" y="292.9">1</text>
<text x="81.8" y="292.9">2</text>
<text x="132.9" y="292.9">3</text>
<text x="183.9" y="292.9">4</text>
<text x="235" y="292.9">5</text>
<text x="286" y="292.9">6</text>
<text x="337.1" y="292.9">7</text>
<text x="388.1" y="292.9">8</text>
</g>
<g font-size="2.4" fill="#1c1c1c">
<text x="148.1" y="30.7">+1V8</text>
<text x="318.3" y="59.7">+VBRD</text>
<text x="256.2" y="67.6">+1V2</text>
<text x="376.3" y="186.2">+VBRD</text>
<text x="185" y="210">+1V8</text>
<text x="253.6" y="210">+1V2</text>
<text x="194.4" y="217.8">+VBRD</text>
</g>
<g font-size="2.4" fill="#0e0e0e">
<text x="187.7" y="33.4">R1</text>
<text x="193" y="33.4">10R</text>
<text x="159.3" y="39.7">C1</text>
<text x="167.2" y="39.7">C2</text>
<text x="175.1" y="39.7">C3</text>
<text x="198.8" y="39.7">C4</text>
<text x="261.5" y="41.2">PB5</text>
<text x="272.1" y="41.2">PB7</text>
<text x="82.3" y="46.5">AGND1</text>
<text x="159.3" y="45">10nF</text>
<text x="167.2" y="45">10nF</text>
<text x="175.1" y="45">8pF</text>
<text x="198.8" y="45">470nF</text>
<text x="224.7" y="49.2">C5</text>
<text x="224.7" y="51.8">18pF</text>
<text x="245.7" y="49.2">C6</text>
<text x="245.7" y="51.8">18pF</text>
<text x="82.3" y="59.7">A50</text>
<text x="227.3" y="57.1">X1</text>
<text x="248.4" y="57.1">24MHz</text>
<text x="266.8" y="54.4">PB6</text>
<text x="277.4" y="54.4">PC0</text>
<text x="287.9" y="54.4">PC1</text>
<text x="234.9" y="63.4">R2</text>
<text x="82.3" y="70.2">AGND2</text>
<text x="234.9" y="69.2">DNI</text>
<text x="77" y="83.4">MCX</text>
<text x="82.3" y="78.2">J1</text>
<text x="112.9" y="79">C13</text>
<text x="112.9" y="85.3">DNI</text>
<text x="306.4" y="86">IC1</text>
<text x="306.4" y="88.7">STM32W108</text>
<text x="338.5" y="84.5">C7</text>
<text x="338.5" y="89.8">100nF</text>
<text x="82" y="99">E1</text>
<text x="82" y="101.6">AN0835</text>
<text x="148.2" y="101.9">FLT1</text>
<text x="330.1" y="101.9">PC4</text>
<text x="343.2" y="96.6">PB0</text>
<text x="118.1" y="107.9">C8</text>
<text x="148.2" y="104.5">WE748-351-124</text>
<text x="185.1" y="104.5">T1</text>
<text x="185.1" y="107.2">WE748-421-245</text>
<text x="343.2" y="107.1">PC3</text>
<text x="96.8" y="108.5">L1</text>
<text x="96.8" y="113.2">7.5nH</text>
<text x="191.6" y="109.8" transform="rotate(-90 191.6 109.8)">-</text>
<text x="204.1" y="113.7">L2</text>
<text x="330.1" y="112.4">PC2</text>
<text x="88.4" y="114">C9</text>
<text x="104.2" y="114">C10</text>
<text x="118.1" y="114.3">220pF</text>
<text x="204.1" y="116.4">3.3nH</text>
<text x="343.2" y="117.6">SWCLK</text>
<text x="190.4" y="122.9">+</text>
<text x="330.1" y="122.9">PB2</text>
<text x="196.2" y="132">C12</text>
<text x="343.2" y="128.2">PB1</text>
<text x="196.2" y="137.2">8pF</text>
<text x="330.1" y="133.5">PA6</text>
<text x="330.1" y="149.3">PA4</text>
<text x="343.2" y="144">PA5</text>
<text x="359.6" y="145.1">C11</text>
<text x="185.6" y="155.7">C16</text>
<text x="343.2" y="154.6">PA3</text>
<text x="359.6" y="150.4">100nF</text>
<text x="166.7" y="157.2">PC5</text>
<text x="185.6" y="161">10nF</text>
<text x="200.9" y="162.5">180K(1%)</text>
<text x="201.7" y="168" transform="rotate(-90 201.7 168)">R4</text>
<text x="356.4" y="186.2">GND</text>
<text x="254.2" y="195.2">C17</text>
<text x="291" y="195.2">C18</text>
<text x="356.4" y="196.7">GND</text>
<text x="240.4" y="199.3">PC7</text>
<text x="254.2" y="200.5">100nF</text>
<text x="291" y="200.5">100nF</text>
<text x="235.2" y="209.9">PC6</text>
<text x="261.5" y="204.6">PA7</text>
<text x="272.1" y="204.6">PB4</text>
<text x="282.6" y="204.6">PA1 GND</text>
<text x="301.1" y="204.6">PA2</text>
<text x="356.4" y="207.3">GND</text>
<text x="390.7" y="207.3">+VCC</text>
<text x="176.9" y="211">R5</text>
<text x="266.8" y="215.2">PB3</text>
<text x="277.4" y="215.2">PA0</text>
<text x="172.5" y="221.8">2.2uF</text>
<text x="176.9" y="216.8">1R</text>
<text x="267.3" y="221.8">10nF</text>
<text x="356.4" y="217.8">GND</text>
<text x="390.7" y="217.8">+VCC</text>
<text x="89.9" y="225.5">MS1</text>
<text x="172.5" y="224.5">C19</text>
<text x="199.8" y="225.5">R6</text>
<text x="256.8" y="224.5">C20</text>
<text x="267.3" y="224.5">C21</text>
<text x="199.8" y="228.1">10K</text>
<text x="256.8" y="229.4">1uF</text>
<text x="356.4" y="228.3">GND</text>
<text x="222" y="238.9">nRST</text>
<text x="356.4" y="238.9">GND</text>
<text x="89.9" y="241.8">MetalShield16mm</text>
<text x="198.8" y="242.9">C22</text>
<text x="198.8" y="240.3">10nF</text>
<text x="355.1" y="275.8">DiZiC Co., Ltd.</text>
</g>
<g font-size="2.4">
<text x="84.5" y="42.6">1</text>
<text x="265" y="45.2" transform="rotate(-90 265 45.2)">1</text>
<text x="275.5" y="45.2" transform="rotate(-90 275.5 45.2)">1</text>
<text x="84.5" y="55.8">1</text>
<text x="270.2" y="58.4" transform="rotate(-90 270.2 58.4)">1</text>
<text x="280.7" y="58.4" transform="rotate(-90 280.7 58.4)">1</text>
<text x="291.3" y="58.4" transform="rotate(-90 291.3 58.4)">1</text>
<text x="84.5" y="66.3">1</text>
<text x="237.3" y="87.1" transform="rotate(-90 237.3 87.1)">48</text>
<text x="242.6" y="87.1" transform="rotate(-90 242.6 87.1)">47</text>
<text x="247.8" y="87.1" transform="rotate(-90 247.8 87.1)">46</text>
<text x="253.1" y="87.1" transform="rotate(-90 253.1 87.1)">45</text>
<text x="258.3" y="87.1" transform="rotate(-90 258.3 87.1)">44</text>
<text x="263.6" y="87.1" transform="rotate(-90 263.6 87.1)">43</text>
<text x="268.9" y="87.1" transform="rotate(-90 268.9 87.1)">42</text>
<text x="274.2" y="87.1" transform="rotate(-90 274.2 87.1)">41</text>
<text x="279.4" y="87.1" transform="rotate(-90 279.4 87.1)">40</text>
<text x="284.7" y="87.1" transform="rotate(-90 284.7 87.1)">39</text>
<text x="290" y="87.1" transform="rotate(-90 290 87.1)">38</text>
<text x="295.3" y="87.1" transform="rotate(-90 295.3 87.1)">37</text>
<text x="223.9" y="99.3">1</text>
<text x="229.1" y="100.6">VDDA</text>
<text x="238.6" y="97.7" transform="rotate(-90 238.6 97.7)">OSCA</text>
<text x="243.9" y="97.7" transform="rotate(-90 243.9 97.7)">OSCB</text>
<text x="249.1" y="97.6" transform="rotate(-90 249.1 97.6)">VDDA</text>
<text x="254.4" y="97.6" transform="rotate(-90 254.4 97.6)">VDDA</text>
<text x="265" y="99.6" transform="rotate(-90 265 99.6)">GPIO13</text>
<text x="270.2" y="99.6" transform="rotate(-90 270.2 99.6)">GPIO14</text>
<text x="275.5" y="99.6" transform="rotate(-90 275.5 99.6)">GPIO15</text>
<text x="280.7" y="99.6" transform="rotate(-90 280.7 99.6)">GPIO16</text>
<text x="291.3" y="99.6" transform="rotate(-90 291.3 99.6)">GPIO17</text>
<text x="297.5" y="100.6">GPIO8</text>
<text x="308.4" y="99.3">36 GPIO08</text>
<text x="345.1" y="100.6">1</text>
<text x="223.9" y="104.5">2</text>
<text x="229.1" y="105.8">VDDA</text>
<text x="259.7" y="103.5" transform="rotate(-90 259.7 103.5)">VDD CORE</text>
<text x="286" y="102.2" transform="rotate(-90 286 102.2)">VDD MEM</text>
<text x="296.2" y="105.8">GPIO20</text>
<text x="296.6" y="103.1" transform="rotate(-90 296.6 103.1)">VDD PADS</text>
<text x="308.4" y="104.5">35 GPIO20</text>
<text x="331.9" y="105.8">1</text>
<text x="144.8" y="109.8">4</text>
<text x="160.9" y="109.8">2</text>
<text x="181.7" y="109.8">1</text>
<text x="192.5" y="109.8">4</text>
<text x="223.9" y="109.8">3</text>
<text x="229.1" y="111.1">RF P</text>
<text x="296.2" y="111.1">GPIO19</text>
<text x="308.4" y="109.8">34 GPIO19</text>
<text x="345.1" y="111.1">1</text>
<text x="150.3" y="119" transform="rotate(-90 150.3 119)">1</text>
<text x="155.6" y="119" transform="rotate(-90 155.6 119)">3</text>
<text x="192.5" y="115.1">2</text>
<text x="223.9" y="115.1">4</text>
<text x="229.1" y="116.4">RF N</text>
<text x="296.2" y="116.4">GPIO18</text>
<text x="308.4" y="115.1">33 GPIO18</text>
<text x="331.9" y="116.4">1</text>
<text x="181.7" y="120.4">5</text>
<text x="192.5" y="120.4">3</text>
<text x="223.9" y="120.4">5</text>
<text x="223.9" y="125.6">6</text>
<text x="229.1" y="121.7">VDD RF</text>
<text x="298.8" y="121.7">JTCK</text>
<text x="308.4" y="125.6">31 GPIO10</text>
<text x="308.4" y="120.4">32 JTCK</text>
<text x="345.1" y="121.7">1</text>
<text x="223.9" y="130.9">7</text>
<text x="229.1" y="127">RF TX ALT P</text>
<text x="296.2" y="127">GPIO10</text>
<text x="308.4" y="130.9">30 GPIO09</text>
<text x="331.9" y="127">1</text>
<text x="223.9" y="136.1">8</text>
<text x="229.1" y="132.2">RF TX ALT N</text>
<text x="229.1" y="137.5">VDD IF</text>
<text x="297.5" y="137.5">GPIO6</text>
<text x="297.5" y="132.2">GPIO9</text>
<text x="308.4" y="136.1">29 GPIO06</text>
<text x="331.9" y="137.5">1</text>
<text x="345.1" y="132.2">1</text>
<text x="223.9" y="141.4">9</text>
<text x="229.1" y="142.7">BIAS R</text>
<text x="292.8" y="142.7">VDD PADS</text>
<text x="308.4" y="141.4">28</text>
<text x="222.6" y="146.7">10</text>
<text x="229.1" y="148">VDDA</text>
<text x="297.5" y="148">GPIO5</text>
<text x="308.4" y="146.7">27 GPIO05</text>
<text x="345.1" y="148">1</text>
<text x="168.8" y="153.3">1</text>
<text x="222.6" y="152">11</text>
<text x="229.1" y="153.3">GPIO21</text>
<text x="297.5" y="153.3">GPIO4</text>
<text x="308.4" y="152">26 GPIO04</text>
<text x="331.9" y="153.3">1</text>
<text x="222.6" y="157.3">12</text>
<text x="229.1" y="158.6">RSTB</text>
<text x="297.5" y="158.6">GPIO3</text>
<text x="308.4" y="157.3">25 GPIO03</text>
<text x="345.1" y="158.6">1</text>
<text x="238.6" y="166.5" transform="rotate(-90 238.6 166.5)">GPIO22</text>
<text x="243.9" y="166.5" transform="rotate(-90 243.9 166.5)">GPIO23</text>
<text x="249.1" y="166.5" transform="rotate(-90 249.1 166.5)">VREG OUT</text>
<text x="254.4" y="166.5" transform="rotate(-90 254.4 166.5)">VDD PADS</text>
<text x="259.7" y="166.5" transform="rotate(-90 259.7 166.5)">VDD CORE</text>
<text x="265" y="166.5" transform="rotate(-90 265 166.5)">GPIO7</text>
<text x="270.2" y="166.5" transform="rotate(-90 270.2 166.5)">GPIO11</text>
<text x="275.5" y="166.5" transform="rotate(-90 275.5 166.5)">GPIO12</text>
<text x="280.7" y="166.5" transform="rotate(-90 280.7 166.5)">GPIO0</text>
<text x="286" y="166.5" transform="rotate(-90 286 166.5)">GPIO1</text>
<text x="291.3" y="166.5" transform="rotate(-90 291.3 166.5)">VDD PADS</text>
<text x="296.6" y="166.5" transform="rotate(-90 296.6 166.5)">GPIO2</text>
<text x="237.3" y="173.1" transform="rotate(-90 237.3 173.1)">13</text>
<text x="242.6" y="173.1" transform="rotate(-90 242.6 173.1)">14</text>
<text x="247.8" y="173.1" transform="rotate(-90 247.8 173.1)">15</text>
<text x="253.1" y="173.1" transform="rotate(-90 253.1 173.1)">16</text>
<text x="258.3" y="173.1" transform="rotate(-90 258.3 173.1)">17</text>
<text x="263.6" y="173.1" transform="rotate(-90 263.6 173.1)">18</text>
<text x="268.9" y="173.1" transform="rotate(-90 268.9 173.1)">19</text>
<text x="274.2" y="173.1" transform="rotate(-90 274.2 173.1)">20</text>
<text x="279.4" y="173.1" transform="rotate(-90 279.4 173.1)">21</text>
<text x="284.7" y="173.1" transform="rotate(-90 284.7 173.1)">22</text>
<text x="290" y="173.1" transform="rotate(-90 290 173.1)">23</text>
<text x="295.3" y="173.1" transform="rotate(-90 295.3 173.1)">24</text>
<text x="358.3" y="182.3">1</text>
<text x="243.9" y="195.2" transform="rotate(-90 243.9 195.2)">1</text>
<text x="358.3" y="192.8">1</text>
<text x="265" y="200.4" transform="rotate(-90 265 200.4)">1</text>
<text x="275.5" y="200.4" transform="rotate(-90 275.5 200.4)">1</text>
<text x="286" y="200.4" transform="rotate(-90 286 200.4)">1</text>
<text x="304.5" y="200.4" transform="rotate(-90 304.5 200.4)">1</text>
<text x="358.3" y="203.4">1</text>
<text x="392.5" y="203.4">1</text>
<text x="238.6" y="205.7" transform="rotate(-90 238.6 205.7)">1</text>
<text x="270.2" y="211" transform="rotate(-90 270.2 211)">1</text>
<text x="280.7" y="211" transform="rotate(-90 280.7 211)">1</text>
<text x="358.3" y="213.9">1</text>
<text x="392.5" y="213.9">1</text>
<text x="358.3" y="224.5">1</text>
<text x="86.9" y="228.4">0</text>
<text x="86.9" y="233.7">0</text>
<text x="86.9" y="231.1">0</text>
<text x="92.1" y="229.7">GND</text>
<text x="92.1" y="232.4">GND</text>
<text x="99.1" y="229.7">GND</text>
<text x="99.1" y="232.4">GND</text>
<text x="108.1" y="228.4">0</text>
<text x="108.1" y="231.1">0</text>
<text x="108.1" y="233.7">0</text>
<text x="86.9" y="236.3">0</text>
<text x="92.1" y="237.6">GND</text>
<text x="92.1" y="235">GND</text>
<text x="99.1" y="235">GND</text>
<text x="99.1" y="237.6">GND</text>
<text x="108.1" y="236.3">0</text>
<text x="223.8" y="235">1</text>
<text x="358.3" y="235">1</text>
<text x="289.2" y="277.1">Title:</text>
<text x="289.2" y="282.4">Size: A3</text>
<text x="289.2" y="286.3">Date: 1/14/2010</text>
<text x="307.7" y="282.4">Number:</text>
<text x="311.6" y="286.3">Time: 19:01:07</text>
<text x="331.4" y="282.4">Revision: A</text>
<text x="331.4" y="286.3">Sheet 1 of 1</text>
<text x="289.2" y="289">File: stm32W module v1.2.SchDoc</text>
</g>
<g font-size="2.4" fill="#4c4c4c">
<text x="230" y="43.9">GND</text>
<text x="240.6" y="43.9">GND</text>
<text x="156.2" y="49.1">GND</text>
<text x="164.1" y="49.1">GND</text>
<text x="172" y="49.1">GND</text>
<text x="195.7" y="49.1">GND</text>
<text x="95.6" y="72.9">GND</text>
<text x="82.4" y="93.9">GND</text>
<text x="335.4" y="93.9">GND</text>
<text x="90.3" y="122.9">GND</text>
<text x="106.1" y="122.9">GND</text>
<text x="150.9" y="128.2">GND</text>
<text x="179.9" y="128.2">GND</text>
<text x="193.1" y="141.4">GND</text>
<text x="356.5" y="154.6">GND</text>
<text x="182.6" y="165.1">GND</text>
<text x="198.4" y="175.6">GND</text>
<text x="311.7" y="175.6">GND</text>
<text x="251.1" y="204.6">GND</text>
<text x="169.4" y="233.6">GND</text>
<text x="253.7" y="233.6">GND</text>
<text x="264.3" y="233.6">GND</text>
<text x="82.4" y="246.8">GND</text>
<text x="108.8" y="246.8">GND</text>
<text x="343.4" y="246.8">GND</text>
<text x="195.7" y="252.1">GND</text>
</g>
<g font-size="2.4" fill="#262626">
<text x="263.6" y="78.7" transform="rotate(-90 263.6 78.7)">GPIO13</text>
<text x="268.9" y="78.7" transform="rotate(-90 268.9 78.7)">GPIO14</text>
<text x="274.2" y="78.7" transform="rotate(-90 274.2 78.7)">GPIO15</text>
<text x="279.4" y="78.7" transform="rotate(-90 279.4 78.7)">GPIO16</text>
<text x="290" y="78.7" transform="rotate(-90 290 78.7)">GPIO17</text>
<text x="211.4" y="152">GPIO21</text>
<text x="242.6" y="184.1" transform="rotate(-90 242.6 184.1)">GPIO23</text>
<text x="237.3" y="192" transform="rotate(-90 237.3 192)">GPIO22</text>
<text x="263.6" y="192" transform="rotate(-90 263.6 192)">GPIO07</text>
<text x="268.9" y="192" transform="rotate(-90 268.9 192)">GPIO11</text>
<text x="274.2" y="192" transform="rotate(-90 274.2 192)">GPIO12</text>
<text x="279.4" y="192" transform="rotate(-90 279.4 192)">GPIO00</text>
<text x="284.7" y="192" transform="rotate(-90 284.7 192)">GPIO01</text>
<text x="295.3" y="192" transform="rotate(-90 295.3 192)">GPIO02</text>
<text x="203.5" y="233.7">nRST</text>
</g>
<g font-size="1.9" fill="#0e0e0e">
<text x="151.6" y="117.6">GND</text>
<text x="305.6" y="171.6">EPAD</text>
<text x="355.1" y="278.6">3F, N°4-2, Jin Xi Street</text>
<text x="355.1" y="281.2">Zhong Shan District</text>
<text x="355.1" y="283.8">Taipei City 104</text>
<text x="355.1" y="286.5">TAIWAN</text>
</g>
</svg>
